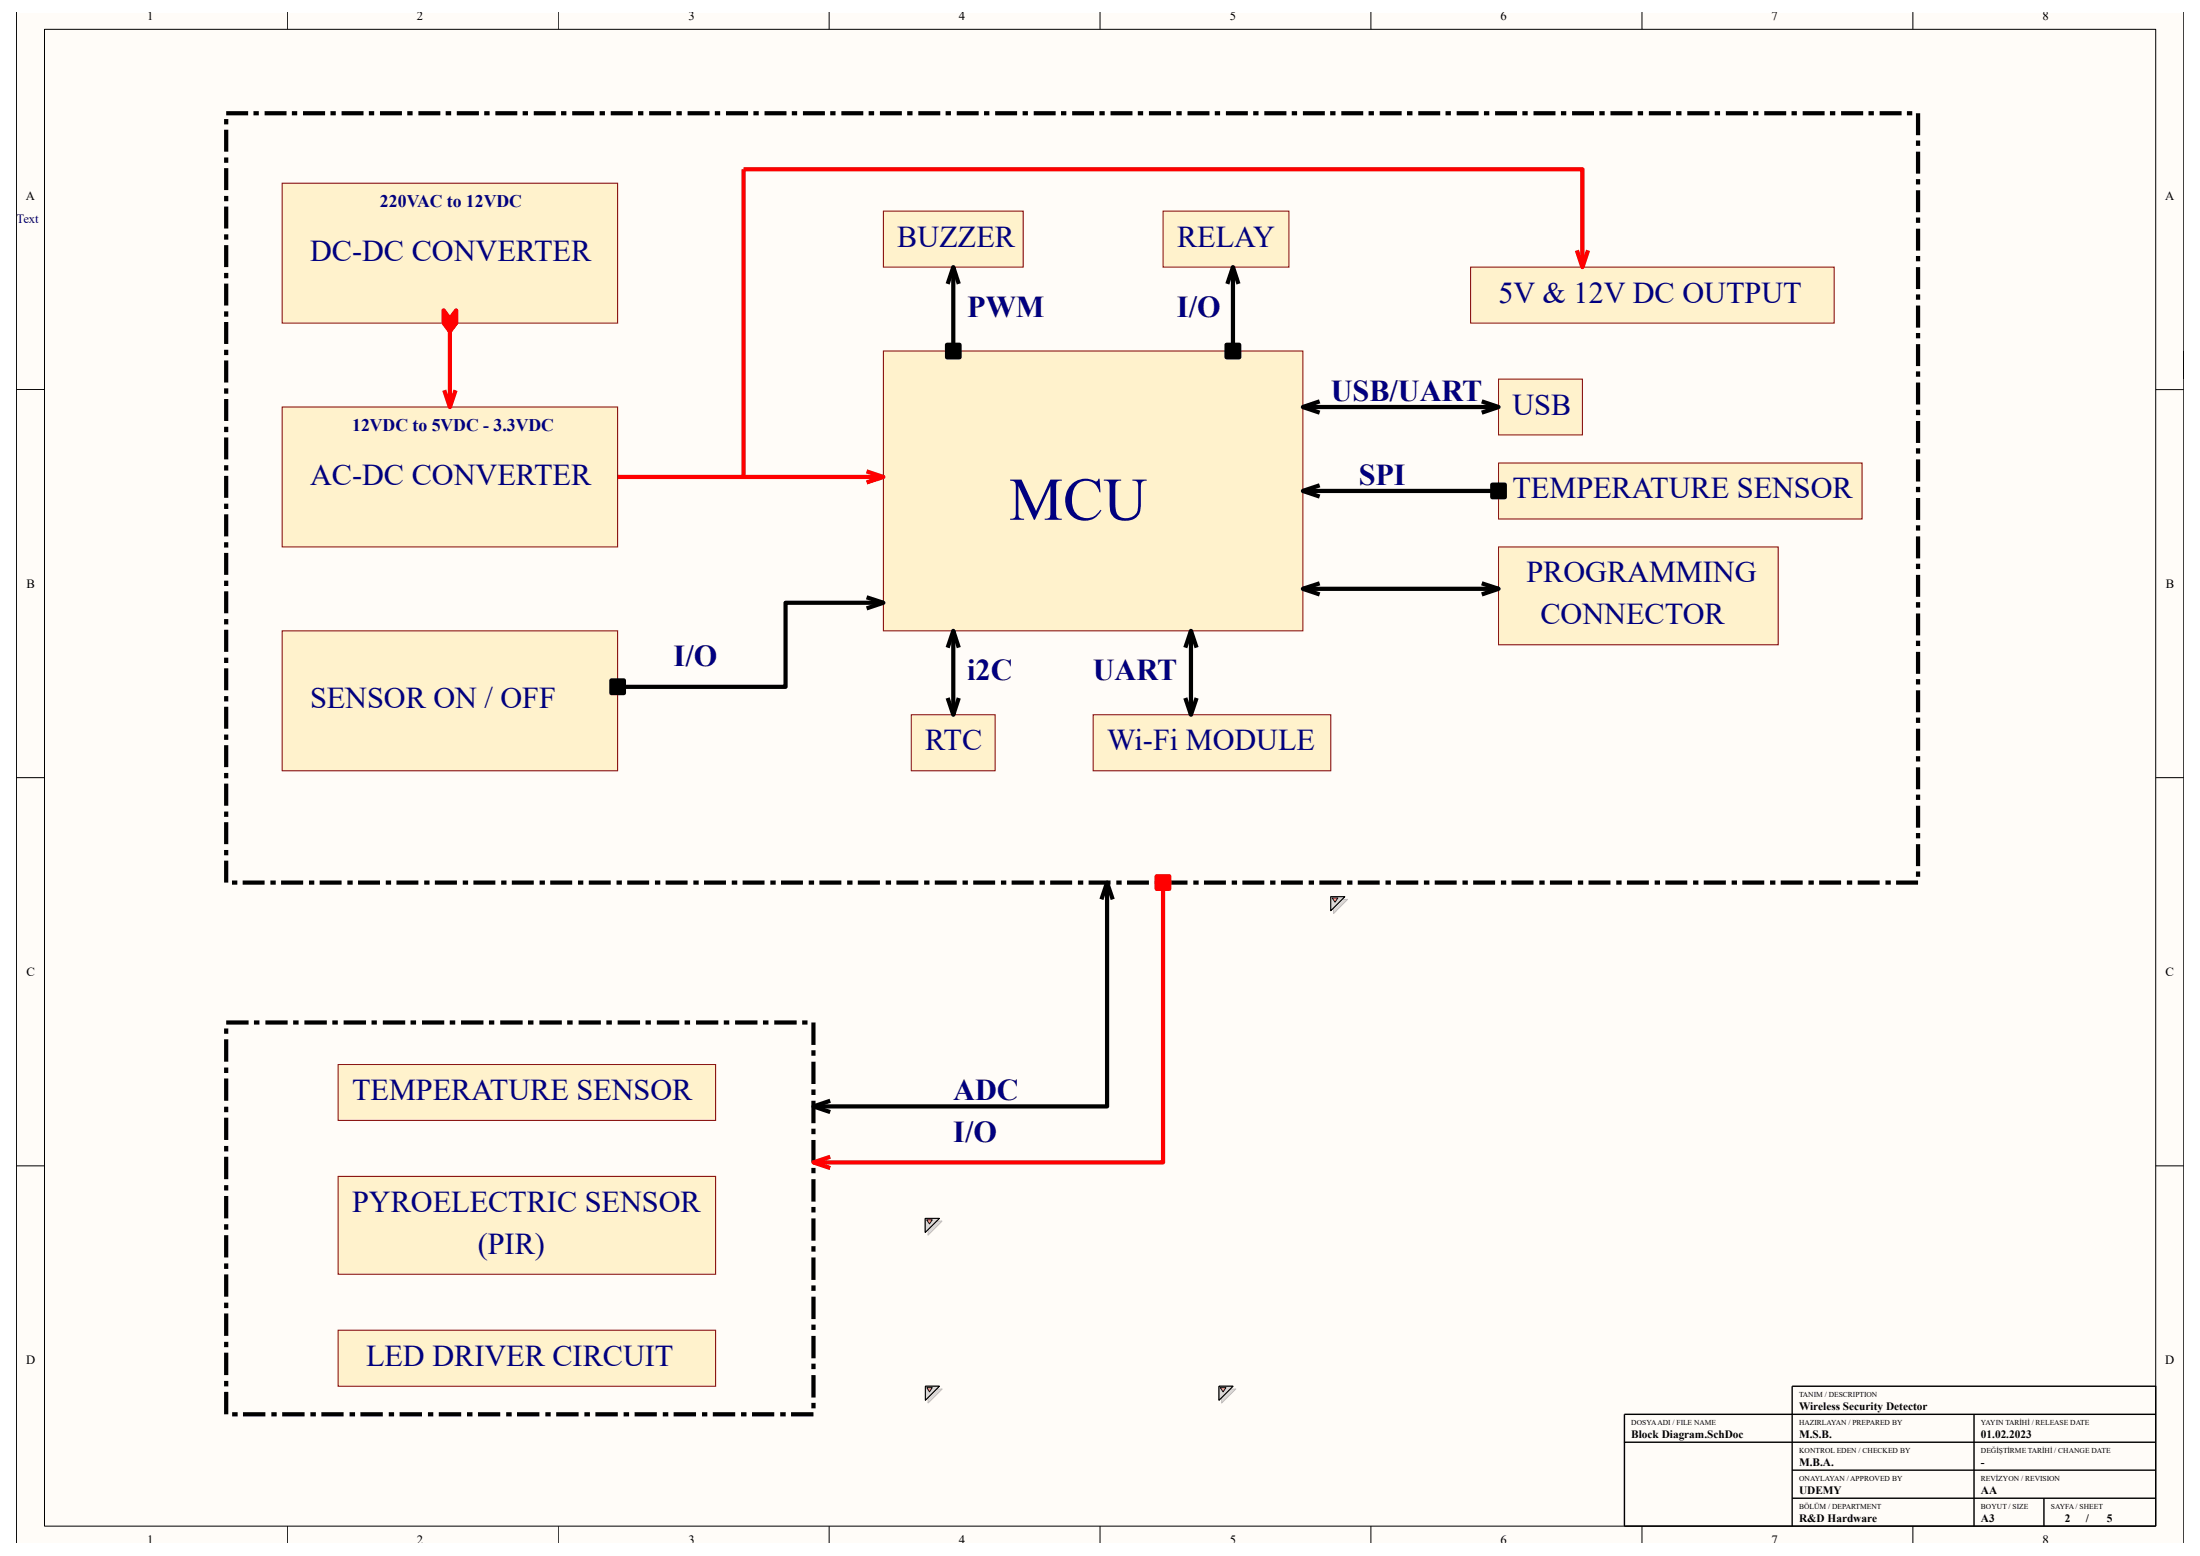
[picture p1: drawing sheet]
<svg xmlns="http://www.w3.org/2000/svg" width="297mm" height="210mm" viewBox="0 0 297 210" stroke-linecap="round" stroke-linejoin="round" font-family="sans-serif">
<path d="M2.3 1.7h292.5v206.5h-292.5z" fill="#fffcf8"/>
<path d="M2.2 1.7v206.5M294.8 1.7v206.5" fill="none" stroke="#000" stroke-width=".14"/>
<path d="M6 4h285.1v202h-285.1z" fill="#fffcf8"/>
<g fill="none" stroke="#000" stroke-width=".14">
<path d="M6 4h285.1v202h-285.1zM38.8 1.7v2.3M75.4 1.7v2.3M111.9 1.7v2.3M148.5 1.7v2.3M185.1 1.7v2.3M221.7 1.7v2.3M258.3 1.7v2.3M2.2 52.6h3.8M291.1 52.6h3.7M2.2 104.9h3.8M291.1 104.9h3.7"/>
<path d="M2.2 157.3h3.8M291.1 157.3h3.7M38.8 206v2.2M75.4 206v2.2M111.9 206v2.2M148.5 206v2.2M185.1 206v2.2M221.7 206v2.2M258.3 206v2.2"/>
</g>
<path d="M219.3 194.6v-3.7h22.7v15.1M242 198.4h49.1M266.5 190.9v15.1M291.1 190.9h-49.1v-3.8h49.1v18.9h-71.8v-11.4h71.8M242 202.2h49.1M276 202.2v3.8" fill="none" stroke="#000" stroke-width=".19"/>
<path d="M38.1 24.7h45.3v18.9h-45.3z" fill="#fff2cc"/>
<path d="M38.1 24.7h45.3v18.9h-45.3z" fill="none" stroke="#800000" stroke-width=".14"/>
<path d="M38.1 54.9h45.3v18.9h-45.3z" fill="#fff2cc"/>
<path d="M38.1 54.9h45.3v18.9h-45.3z" fill="none" stroke="#800000" stroke-width=".14"/>
<path d="M119.3 28.5h18.9v7.5h-18.9z" fill="#fff2cc"/>
<path d="M119.3 28.5h18.9v7.5h-18.9z" fill="none" stroke="#800000" stroke-width=".14"/>
<path d="M198.6 36h49v7.6h-49z" fill="#fff2cc"/>
<path d="M198.6 36h49v7.6h-49z" fill="none" stroke="#800000" stroke-width=".14"/>
<path d="M38.1 85.1h45.3v18.9h-45.3z" fill="#fff2cc"/>
<path d="M38.1 85.1h45.3v18.9h-45.3z" fill="none" stroke="#800000" stroke-width=".14"/>
<path d="M202.3 51.2h11.4v7.5h-11.4z" fill="#fff2cc"/>
<path d="M202.3 51.2h11.4v7.5h-11.4z" fill="none" stroke="#800000" stroke-width=".14"/>
<path d="M202.3 62.5h49.1v7.5h-49.1z" fill="#fff2cc"/>
<path d="M202.3 62.5h49.1v7.5h-49.1z" fill="none" stroke="#800000" stroke-width=".14"/>
<path d="M123 96.5h11.4v7.5h-11.4z" fill="#fff2cc"/>
<path d="M123 96.5h11.4v7.5h-11.4z" fill="none" stroke="#800000" stroke-width=".14"/>
<path d="M119.3 47.4h56.6v37.7h-56.6z" fill="#fff2cc"/>
<path d="M119.3 47.4h56.6v37.7h-56.6z" fill="none" stroke="#800000" stroke-width=".14"/>
<path d="M157 28.5h17v7.5h-17z" fill="#fff2cc"/>
<path d="M157 28.5h17v7.5h-17z" fill="none" stroke="#800000" stroke-width=".14"/>
<path d="M147.6 96.5h32.1v7.5h-32.1z" fill="#fff2cc"/>
<path d="M147.6 96.5h32.1v7.5h-32.1z" fill="none" stroke="#800000" stroke-width=".14"/>
<path d="M45.7 143.7h50.9v7.5h-50.9z" fill="#fff2cc"/>
<path d="M45.7 143.7h50.9v7.5h-50.9z" fill="none" stroke="#800000" stroke-width=".14"/>
<path d="M45.7 158.7h50.9v13.3h-50.9z" fill="#fff2cc"/>
<path d="M45.7 158.7h50.9v13.3h-50.9z" fill="none" stroke="#800000" stroke-width=".14"/>
<path d="M45.7 179.5h50.9v7.6h-50.9z" fill="#fff2cc"/>
<path d="M45.7 179.5h50.9v7.6h-50.9z" fill="none" stroke="#800000" stroke-width=".14"/>
<path d="M294.8 47.4v3.8" fill="none" stroke="#000" stroke-width=".19"/>
<g fill="none" stroke="#000" stroke-width=".57">
<path d="M30.5 15.3h3M30.5 16.1v.7M30.5 17.5v3M34.2 15.3h.7M35.7 15.3h3M39.4 15.3h.7M40.9 15.3h3M44.6 15.3h.7M46.1 15.3h3M49.8 15.3h.7M51.3 15.3h3M55 15.3h.7"/>
<path d="M56.5 15.3h3M60.2 15.3h.7M61.7 15.3h3M65.4 15.3h.7M66.9 15.3h2.9M70.6 15.3h.7M72.1 15.3h2.9M75.8 15.3h.7M77.3 15.3h2.9M81 15.3h.7M82.5 15.3h2.9M86.1 15.3h.8"/>
<path d="M87.6 15.3h3M91.3 15.3h.8M92.8 15.3h3M96.5 15.3h.7M98 15.3h3M101.7 15.3h.7M103.2 15.3h3M106.9 15.3h.7M108.4 15.3h3M112.1 15.3h.7M113.6 15.3h3M117.3 15.3h.7"/>
<path d="M118.8 15.3h3M122.5 15.3h.7M124 15.3h3M127.7 15.3h.7M129.2 15.3h2.9M132.9 15.3h.7M134.4 15.3h2.9M138.1 15.3h.7M139.6 15.3h2.9M143.3 15.3h.7M144.8 15.3h2.9M148.4 15.3h.8"/>
<path d="M149.9 15.3h3M153.6 15.3h.7M155.1 15.3h3M158.8 15.3h.8M160.3 15.3h3M164 15.3h.7M165.5 15.3h3M169.2 15.3h.7M170.7 15.3h3M174.4 15.3h.7M175.9 15.3h3M179.6 15.3h.7"/>
<path d="M181.1 15.3h3M184.8 15.3h.7M186.3 15.3h2.9M190 15.3h.7M191.5 15.3h3M195.2 15.3h.7M196.7 15.3h2.9M200.4 15.3h.7M201.9 15.3h2.9M205.5 15.3h.8M207 15.3h3M210.8 15.3h.7"/>
<path d="M212.3 15.3h2.9M215.9 15.3h.8M217.4 15.3h3M221.1 15.3h.7M222.6 15.3h3M226.3 15.3h.7M227.8 15.3h3M231.5 15.3h.7M233 15.3h3M236.7 15.3h.7M238.2 15.3h3M241.9 15.3h.7"/>
<path d="M243.4 15.3h3M247.1 15.3h.7M248.6 15.3h3M252.3 15.3h.7M253.8 15.3h2.9M257.5 15.3h.7M259 15.3v2.9M259 19v.7M30.5 21.3v.7M30.5 22.7v3M30.5 26.4v.8M30.5 27.9v2.9"/>
<path d="M30.5 31.6v.7M30.5 33.1v2.9M30.5 36.8v.7M30.5 38.3v2.9M259 20.5v2.9M259 24.2v.7M259 25.7v2.9M259 29.4v.7M259 30.9v2.9M259 34.5v.8M259 36v3M259 39.7v.7"/>
<path d="M30.5 42v.7M30.5 43.5v2.9M30.5 47.2v.7M30.5 48.6v3M30.5 52.4v.7M30.5 53.8v3M30.5 57.6v.7M30.5 59v3M259 41.2v3M259 44.9v.8M259 46.4v3M259 50.1v.7"/>
<path d="M259 51.6v3M259 55.3v.7M259 56.8v3M30.5 62.8v.7M30.5 64.2v3M30.5 68v.7M30.5 69.4v3M30.5 73.2v.7M30.5 74.6v3M30.5 78.4v.7M30.5 79.8v3M259 60.5v.7"/>
<path d="M259 62v3M259 65.7v.7M259 67.2v3M259 70.9v.7M259 72.4v3M259 76.1v.7M259 77.6v2.9M30.5 85v3M30.5 88.8v.7M30.5 90.2v3M30.5 93.9v.8M30.5 95.4v2.9"/>
<path d="M30.5 99.1v.7M30.5 83.5v.8M259 81.3v.7M259 82.8v2.9M259 86.5v.7M259 88v2.9M259 91.7v.7M259 93.2v2.9M259 96.8v.8M259 98.3v3M30.5 100.6v2.9M30.5 104.3v.7"/>
<path d="M30.5 105.7v3M30.5 109.5v.7M30.5 111v2.9M30.5 114.7v.7M30.5 116.1v3M31.3 119.1h.7M32.8 119.1h2.9M36.5 119.1h.7M37.9 119.1h3M41.7 119.1h.7M43.2 119.1h2.9M46.9 119.1h.7"/>
<path d="M48.3 119.1h3M52.1 119.1h.7M53.5 119.1h3M57.3 119.1h.7M58.7 119.1h3M62.5 119.1h.7M63.9 119.1h3M67.7 119.1h.7M69.1 119.1h3M72.9 119.1h.7M74.3 119.1h3M78 119.1h.8"/>
<path d="M79.5 119.1h3M83.2 119.1h.8M84.7 119.1h2.9M88.4 119.1h.8M89.9 119.1h2.9M93.6 119.1h.7M95.1 119.1h2.9M98.8 119.1h.7M100.3 119.1h2.9M104 119.1h.7M105.4 119.1h3M109.2 119.1h.7"/>
<path d="M110.6 119.1h3M114.4 119.1h.7M115.8 119.1h3M119.6 119.1h.7M121 119.1h3M124.8 119.1h.7M126.2 119.1h3M130 119.1h.7M131.4 119.1h3M135.1 119.1h.8M136.6 119.1h3M140.4 119.1h.7"/>
<path d="M141.8 119.1h3M145.5 119.1h.8M147 119.1h2.9M150.7 119.1h.7M152.2 119.1h2.9M155.9 119.1h.7M157.4 119.1h2.9M161.1 119.1h.7M162.6 119.1h2.9M166.3 119.1h.7M167.7 119.1h3M171.5 119.1h.7"/>
<path d="M172.9 119.1h3M176.7 119.1h.7M178.1 119.1h3M181.9 119.1h.7M183.3 119.1h3M187.1 119.1h.7M188.5 119.1h3M192.3 119.1h.7M193.7 119.1h3M197.5 119.1h.7M198.9 119.1h3M202.6 119.1h.8"/>
<path d="M204.1 119.1h2.9M207.8 119.1h.8M209.3 119.1h3M213 119.1h.8M214.5 119.1h2.9M218.2 119.1h.7M219.7 119.1h2.9M223.4 119.1h.7M224.9 119.1h2.9M228.6 119.1h.7M230 119.1h3M233.8 119.1h.7"/>
<path d="M235.2 119.1h3M239 119.1h.7M240.4 119.1h3M244.2 119.1h.7M245.6 119.1h3M249.4 119.1h.7M250.8 119.1h3M254.6 119.1h.7M256 119.1h3M259 102v.8M259 103.5v3M259 107.2v.8"/>
<path d="M259 108.7v3M259 112.4v.7M259 113.9v3M259 117.6v.7M30.5 138.8v.7M30.5 138h3.1M34.3 138h.7M35.8 138h3M39.6 138h.7M41.1 138h3M44.9 138h.7M46.4 138h3"/>
<path d="M50.2 138h.7M51.7 138h3M55.4 138h.8M57 138h3M60.7 138h.8M62.2 138h3.1M66 138h.7M67.5 138h3.1M71.3 138h.7M72.8 138h3.1M76.6 138h.7M78.1 138h3"/>
<path d="M81.9 138h.7M83.4 138h3M87.2 138h.7M88.7 138h3M92.4 138h.8M94 138h3M97.7 138h.8M99.2 138h3.1M103 138h.8M104.5 138h3.1M108.3 138h.7M109.8 138v3"/>
<path d="M30.5 140.3v3M30.5 144.1v.7M30.5 145.5v3M30.5 149.4v.7M30.5 150.8v3M30.5 154.6v.8M30.5 156.1v3M30.5 159.9v.8M109.8 141.7v.8M109.8 143.3v3M109.8 147v.8M109.8 148.5v3.1"/>
<path d="M109.8 152.3v.8M109.8 153.8v3.1M109.8 157.6v.7M109.8 159.1v3.1M30.5 172v3M30.5 175.8v.7M30.5 177.2v3.1M30.5 161.4v3M30.5 165.2v.7M30.5 166.7v3M30.5 170.5v.7M109.8 173.5v.7"/>
<path d="M109.8 175v3M109.8 178.8v.7M109.8 162.9v.7M109.8 164.4v3M109.8 168.2v.7M109.8 169.7v3M30.5 181.1v.7M30.5 182.5v3.1M30.5 186.4v.7M30.5 187.8v3.1M31.3 190.9h.8M32.8 190.9h3"/>
<path d="M36.6 190.9h.8M38.1 190.9h3M41.9 190.9h.7M43.4 190.9h3M47.2 190.9h.7M48.7 190.9h3M52.5 190.9h.7M54 190.9h3M57.8 190.9h.7M59.2 190.9h3.1M63.1 190.9h.7M64.5 190.9h3"/>
<path d="M68.3 190.9h.8M69.8 190.9h3M73.6 190.9h.8M75.1 190.9h3M78.9 190.9h.7M80.4 190.9h3M84.2 190.9h.7M85.7 190.9h3M89.5 190.9h.7M90.9 190.9h3.1M94.8 190.9h.7M96.2 190.9h3.1"/>
<path d="M100.1 190.9h.7M101.5 190.9h3M105.3 190.9h.8M106.8 190.9h3M109.8 180.3v3M109.8 184v.8M109.8 185.6v3M109.8 189.3v.8"/>
</g>
<path d="M60.7 43.6v11.3" fill="none" stroke="#f00" stroke-width=".57"/>
<path d="M59.9 41.9l.8 1.1 .9-1.1v1.7l-.9 1.1-.8-1.1z" fill-rule="evenodd" fill="#f00"/>
<path d="M212.9 33.8l.8 2.2 .7-2.2M213.7 36v-13.2h-113.3v41.6M59.9 41.9l.8 1.1 .9-1.1v1.7l-.9 1.1-.8-1.1zM60 52.7l.7 2.2 .8-2.2M83.4 64.4h35.9M117 63.6l2.3 .8-2.3 .7M157 119.1v37.8h-47.2" fill="none" stroke="#f00" stroke-width=".57"/>
<g fill="none" stroke="#000" stroke-width=".57">
<path d="M127.9 38.3l.8-2.3 .8 2.3M128.7 36v11.4M165.7 38.3l.8-2.3 .7 2.3M166.5 36v11.4M127.9 46.5h1.7v1.7h-1.7zM165.6 46.5h1.7v1.7h-1.7zM175.9 54.9h26.4M178.2 54.2l-2.3 .7 2.3 .8M200.1 54.2l2.2 .7-2.2 .8M175.9 66.3h26.4M178.2 65.5l-2.3 .8 2.3 .7M201.5 65.4h1.7v1.7h-1.7z"/>
<path d="M82.5 91.8h1.7v1.7h-1.7zM117 80.6l2.3 .7-2.3 .8M119.3 81.3h-13.2v11.4h-22.7M127.9 87.4l.8-2.3 .8 2.3M127.9 94.2l.8 2.3 .8-2.3M128.7 85.1v11.4M160 87.4l.8-2.3 .8 2.3M160 94.2l.8 2.3 .8-2.3M160.8 85.1v11.4M149.5 119.1v30.2h-39.7M148.7 121.4l.8-2.3 .7 2.3M112.1 148.5l-2.3 .8 2.3 .8"/>
</g>
<path d="M127.9 46.5h1.7v1.7h-1.7zM165.6 46.5h1.7v1.7h-1.7zM201.5 65.4h1.7v1.7h-1.7zM82.5 91.8h1.7v1.7h-1.7z" fill="#000"/>
<path d="M156.2 118.3h1.7v1.7h-1.7z" fill="#f00"/>
<path d="M156.2 118.3h1.7v1.7h-1.7zM112.1 156.1l-2.3 .8 2.3 .7" fill="none" stroke="#f00" stroke-width=".57"/>
<path d="M202.3 73.8h37.8v13.2h-37.8z" fill="#fff2cc"/>
<path d="M202.3 73.8h37.8v13.2h-37.8z" fill="none" stroke="#800000" stroke-width=".14"/>
<path d="M175.9 79.5h26.4M178.2 78.7l-2.3 .8 2.3 .7M200.1 78.7l2.2 .8-2.2 .7" fill="none" stroke="#000" stroke-width=".57"/>
<path d="M125.3 164.8h1.9l-1.9 1.9z" fill="#dfdcd9"/>
<path d="M125.3 164.8h1.9l-1.9 1.9z" fill="none" stroke="#bfbdba" stroke-width=".14"/>
<path d="M124.9 164.4h1.9l-1.9 1.9z" fill="#d9d9d9"/>
<path d="M124.9 164.4h1.9l-1.9 1.9z" fill="none" stroke="#000" stroke-width=".14"/>
<path d="M124.9 164.4h1.9l-1.9 1.9z" fill="#d9d9d9"/>
<path d="M124.9 164.4h1.9l-1.9 1.9z" fill="none" stroke="#000" stroke-width=".14"/>
<path d="M125.1 164.6h.8l-.4 .6z" fill="#f7aeae"/>
<path d="M125.1 164.6h.8l-.4 .6z" fill="none" stroke="#300" stroke-width=".14"/>
<path d="M180.1 121.4h1.8l-1.8 1.9z" fill="#dfdcd9"/>
<path d="M180.1 121.4h1.8l-1.8 1.9z" fill="none" stroke="#bfbdba" stroke-width=".14"/>
<path d="M179.7 121h1.9l-1.9 1.9z" fill="#d9d9d9"/>
<path d="M179.7 121h1.9l-1.9 1.9z" fill="none" stroke="#000" stroke-width=".14"/>
<path d="M179.7 121h1.9l-1.9 1.9z" fill="#d9d9d9"/>
<path d="M179.7 121h1.9l-1.9 1.9z" fill="none" stroke="#000" stroke-width=".14"/>
<path d="M179.9 121.2h.7l-.3 .6z" fill="#f7aeae"/>
<path d="M179.9 121.2h.7l-.3 .6z" fill="none" stroke="#300" stroke-width=".14"/>
<path d="M125.3 187.5h1.9l-1.9 1.8z" fill="#dfdcd9"/>
<path d="M125.3 187.5h1.9l-1.9 1.8z" fill="none" stroke="#bfbdba" stroke-width=".14"/>
<path d="M124.9 187.1h1.9l-1.9 1.9z" fill="#d9d9d9"/>
<path d="M124.9 187.1h1.9l-1.9 1.9z" fill="none" stroke="#000" stroke-width=".14"/>
<path d="M124.9 187.1h1.9l-1.9 1.9z" fill="#d9d9d9"/>
<path d="M124.9 187.1h1.9l-1.9 1.9z" fill="none" stroke="#000" stroke-width=".14"/>
<path d="M125.1 187.3h.8l-.4 .5z" fill="#f7aeae"/>
<path d="M125.1 187.3h.8l-.4 .5z" fill="none" stroke="#300" stroke-width=".14"/>
<path d="M164.9 187.5h2l-2 1.8z" fill="#dfdcd9"/>
<path d="M164.9 187.5h2l-2 1.8z" fill="none" stroke="#bfbdba" stroke-width=".14"/>
<path d="M164.6 187.1h1.9l-1.9 1.9z" fill="#d9d9d9"/>
<path d="M164.6 187.1h1.9l-1.9 1.9z" fill="none" stroke="#000" stroke-width=".14"/>
<path d="M164.6 187.1h1.9l-1.9 1.9z" fill="#d9d9d9"/>
<path d="M164.6 187.1h1.9l-1.9 1.9z" fill="none" stroke="#000" stroke-width=".14"/>
<path d="M164.8 187.3h.7l-.4 .5z" fill="#f7aeae"/>
<path d="M164.8 187.3h.7l-.4 .5z" fill="none" stroke="#300" stroke-width=".14"/>
<text font-size="8.2" fill="#000080" x="136.2" y="70.1">MCU</text>
<g font-size="4.1" fill="#000080">
<text x="41.9" y="35.2">DC-DC CONVERTER</text>
<text x="121.2" y="33.3">BUZZER</text>
<text x="158.9" y="33.3">RELAY</text>
<text x="202.3" y="40.8">5V &amp; 12V DC OUTPUT</text>
<text x="130.6" y="42.7">PWM</text>
<text x="158.9" y="42.7">I/O</text>
<text x="179.7" y="54.1">USB/UART</text>
<text x="204.2" y="55.9">USB</text>
<text x="41.9" y="65.4">AC-DC CONVERTER</text>
<text x="183.4" y="65.4">SPI</text>
<text x="204.2" y="67.3">TEMPERATURE SENSOR</text>
<text x="206.1" y="78.6">PROGRAMMING</text>
<text x="91" y="89.9">I/O</text>
<text x="208" y="84.3">CONNECTOR</text>
<text x="41.9" y="95.6">SENSOR ON / OFF</text>
<text x="130.6" y="91.8">i2C</text>
<text x="147.5" y="91.8">UART</text>
<text x="124.9" y="101.2">RTC</text>
<text x="149.5" y="101.2">Wi-Fi MODULE</text>
<text x="47.5" y="148.4">TEMPERATURE SENSOR</text>
<text x="128.7" y="148.4">ADC</text>
<text x="128.7" y="154.1">I/O</text>
<text x="47.5" y="163.5">PYROELECTRIC SENSOR</text>
<text x="64.5" y="169.2">(PIR)</text>
<text x="49.4" y="184.3">LED DRIVER CIRCUIT</text>
</g>
<g font-size="2.4" fill="#000080">
<text x="51.3" y="28">220VAC to 12VDC</text>
<text x="47.5" y="58.2">12VDC to 5VDC - 3.3VDC</text>
</g>
<g font-size="1.7">
<text x="19.9" y="2.6">1</text>
<text x="56.3" y="2.6">2</text>
<text x="92.9" y="2.6">3</text>
<text x="129.5" y="2.6">4</text>
<text x="166.1" y="2.6">5</text>
<text x="202.6" y="2.6">6</text>
<text x="239.2" y="2.6">7</text>
<text x="275.8" y="2.6">8</text>
<text x="3.5" y="27">A</text>
<text x="292.3" y="27">A</text>
<text x="3.6" y="79.4">B</text>
<text x="292.4" y="79.4">B</text>
<text x="3.6" y="131.7">C</text>
<text x="292.4" y="131.7">C</text>
<text x="3.5" y="184.1">D</text>
<text x="292.4" y="184.1">D</text>
<text x="19.9" y="208.4">1</text>
<text x="56.3" y="208.4">2</text>
<text x="92.9" y="208.4">3</text>
<text x="129.5" y="208.4">4</text>
<text x="166.1" y="208.4">5</text>
<text x="202.6" y="208.4">6</text>
<text x="239.2" y="208.4">7</text>
<text x="275.8" y="208.4">8</text>
</g>
<text font-size="1.7" fill="#000080" x="2.2" y="30">Text</text>
<g font-size="1.5">
<text x="242.9" y="190.3">Wireless Security Detector</text>
<text x="220.3" y="194.1">Block Diagram.SchDoc</text>
<text x="242.9" y="194.1">M.S.B.</text>
<text x="242.9" y="197.9">M.B.A.</text>
<text x="267.5" y="194.1">01.02.2023</text>
<text x="267.5" y="197.9">-</text>
<text x="242.9" y="201.7">UDEMY</text>
<text x="267.5" y="201.7">AA</text>
<text x="242.9" y="205.4">R&amp;D Hardware</text>
<text x="267.5" y="205.4">A3</text>
<text x="278.8" y="205.4">2</text>
<text x="281.6" y="205.4">/</text>
<text x="284.5" y="205.4">5</text>
</g>
<g font-size="1">
<text x="242.9" y="188.6">TANIM / DESCRIPTION</text>
<text x="220.3" y="192.3">DOSYA ADI / FILE NAME</text>
<text x="242.9" y="192.3">HAZIRLAYAN / PREPARED BY</text>
<text x="242.9" y="196.1">KONTROL EDEN / CHECKED BY</text>
<text x="267.5" y="192.3">YAYIN TARİHİ / RELEASE DATE</text>
<text x="267.5" y="196.1">DEĞİŞTİRME TARİHİ / CHANGE DATE</text>
<text x="242.9" y="199.9">ONAYLAYAN / APPROVED BY</text>
<text x="242.9" y="203.7">BÖLÜM / DEPARTMENT</text>
<text x="267.5" y="199.9">REVİZYON / REVISION</text>
<text x="267.5" y="203.7">BOYUT / SIZE</text>
<text x="276.9" y="203.7">SAYFA / SHEET</text>
</g>
</svg>
